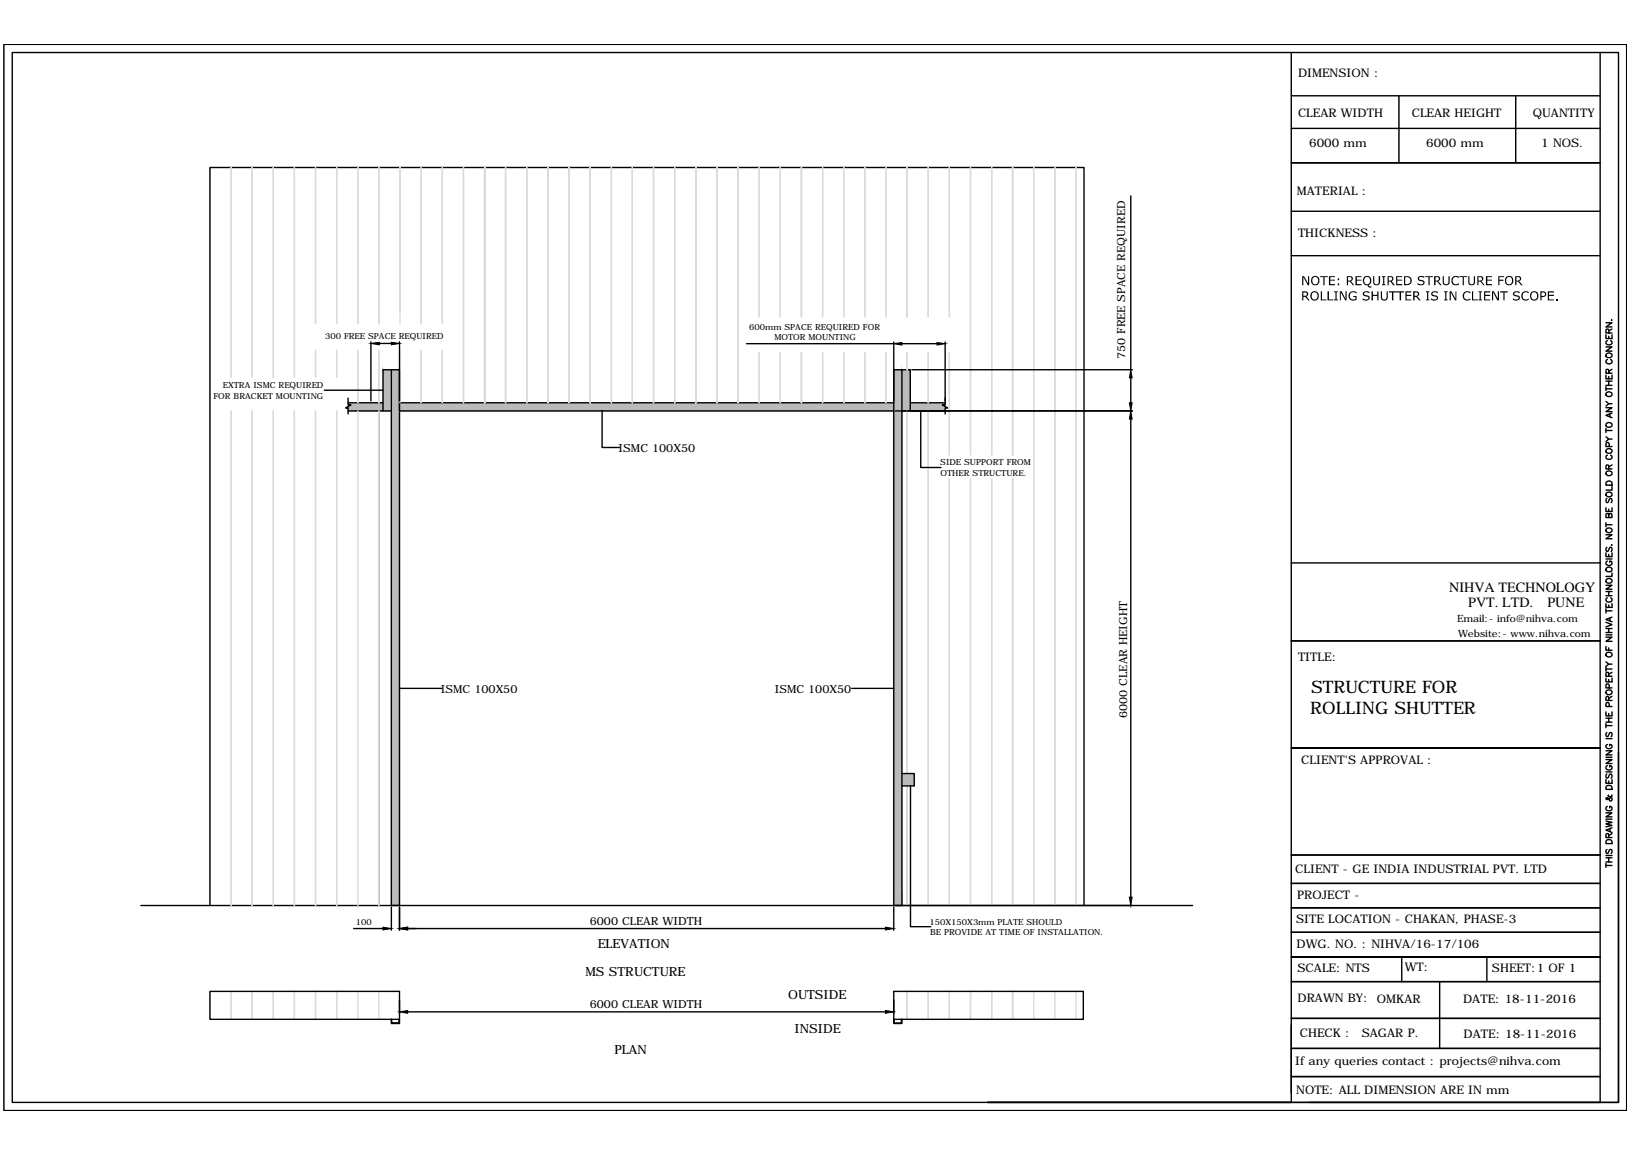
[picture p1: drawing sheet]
<svg xmlns="http://www.w3.org/2000/svg" width="297mm" height="210mm" viewBox="0 0 297 210" stroke-linecap="round" stroke-linejoin="round" font-family="sans-serif">
<!-- layer: 0 -->
<g fill="#bababa" stroke="#bababa" stroke-width=".18">
<path d="M71.2 67.3v97.4h1.5zM71.2 67.3h1.5v97.4z"/>
<path d="M69.7 67.3v6h1.5zM69.7 67.3h1.5v6z"/>
<path d="M63.4 73.3v.3h6.3zM63.4 73.3h6.3v.3z"/>
<path d="M62.9 74.2h6.8l-5.8-.6zM63.9 73.6h5.8v.6z"/>
<path d="M69.7 73.3v1.4h1.5zM69.7 73.3h1.5v1.4z"/>
<path d="M63.4 74.2v.5h6.3zM63.4 74.2h6.3v.5z"/>
<path d="M72.7 73.3v1.4h90zM72.7 73.3h90v1.4z"/>
<path d="M162.7 67.3v97.4h1.5zM162.7 67.3h1.5v97.4z"/>
<path d="M164.2 67.3v6h1.5zM164.2 67.3h1.5v6z"/>
<path d="M165.7 73.3v.3h6.3zM165.7 73.3h6.3v.3z"/>
<path d="M164.2 73.3v.3h1.5zM164.2 73.3h1.5v.3z"/>
<path d="M165.7 73.6v.6h6.8zM165.7 73.6h5.8l1 .6z"/>
<path d="M164.2 73.6v.6h1.5zM164.2 73.6h1.5v.6z"/>
<path d="M165.7 74.2v.5h6.3zM165.7 74.2h6.3v.5z"/>
<path d="M164.2 74.2v.5h1.5zM164.2 74.2h1.5v.5z"/>
<path d="M164.2 140.7v2.2h2.2zM164.2 140.7h2.2v2.2z"/>
</g>
<g fill="none" stroke="#000" stroke-width=".25">
<path d="M.7 8.1h295.4v193.9h-295.4zM2.2 9.6h292.4v190.9h-292.4zM235 9.6v190.9h56.2v-190.9M235 17.4h56.2M254.6 17.4v12.2M275.9 17.4v12.2M205.8 35.6v31.7M235 29.6h56.2M235 23.4h56.2M235 38.4h56.2M235 46.5h56.2M292.3 58.7h1.1l-1.1 .8h1.1"/>
<path d="M293.3 58.2h.1M293.4 59.8l-.6 .4M59 71h10.7M63.4 72.4v1.2h.5l-1 .6h.5v1.1M63.4 73.3h6.3M63.4 74.7h6.3M67.5 62.2v10.7M68.9 74.7v90M69 62.5h2.2M71.2 67.3h1.5v97.4h-1.5zM71.2 67.3h-1.5v7.4h1.5M72.7 67.3v7.4h90"/>
<path d="M72.7 73.3h90M72.7 62.2v10.7M109.6 74.7v6.7h3.1M135.9 62.5h26.8M162.7 62.2v102.5h1.5v-97.4h-1.5M163 74.7h43.1M164.2 67.3h1.5v7.4h-1.5M164.2 62.5h6.3M165.7 73.3h6.3M166 67.3h40.1M167.6 74.7v10.3h3.7M172 72.4v1.2h-.5l1 .6h-.5v1.1"/>
<path d="M172 62.2v10.7M205.8 68.7v4.6M205.8 76.2v87M292.3 74.2h1.1l-1.1 .7h1.1M292.3 68.2v.7h1.1v-.7M292.3 63.1h1.1l-1.1 .8h1.1M292.3 60.9v.7h1.1v-.7M292.3 70.3v.8M292.3 77.9v.8M292.3 79.4l.5 .5M292.3 78.3h1.1M292.3 73l.5 .4"/>
<path d="M292.3 70.7h1.1M292.3 70.1h1.1M292.3 69.3h1.1M292.3 77.1a.52 .52 0 0 1 .8-.2 .52 .52 0 0 1 .1 .7 .54 .54 0 0 1-.6 .1 .54 .54 0 0 1-.3-.6zM292.3 71.5a.56 .56 0 0 1 .7-.2 .56 .56 0 0 1 .4 .6 .56 .56 0 0 1-.7 .2 .56 .56 0 0 1-.4-.6zM292.3 64.4a.56 .56 0 0 1 .7-.2 .56 .56 0 0 1 .4 .6 .56 .56 0 0 1-.7 .3 .56 .56 0 0 1-.4-.7zM292.6 65.4a.45 .45 0 0 0-.3 .6 .45 .45 0 0 0 .7 .2 .42 .42 0 0 0 .4-.3 .42 .42 0 0 0-.3-.5M292.6 62a.39 .39 0 0 0-.3 .4 .39 .39 0 0 0 .4 .3h.3a.39 .39 0 0 0 .4-.3 .39 .39 0 0 0-.3-.4M292.8 67.9v-.6l-.4-.1-.1 .7h1.1M292.8 60.6v-.7h-.4l-.1 .7h1.1M292.8 61.2v.4M292.8 68.5v.4"/>
<path d="M292.8 69.3v.8M293 75.3v.5M293.4 79.9h-.6l-.5 .4M293.4 75.1l-1.1 .5 1.1 .4M293.4 73.4h-.6l-.5 .5M293.4 67.2l-.6 .3M292.3 97.3h1.1l-1.1 .7h1.1M292.3 92.4v.6h1.1v-.6M292.3 95.1v.7M292.3 95.4h1.1M292.3 96.3a.56 .56 0 0 1 .7-.3 .56 .56 0 0 1 .4 .7 .56 .56 0 0 1-.7 .2 .56 .56 0 0 1-.4-.6zM292.3 89.7a.56 .56 0 0 1 .7-.2 .56 .56 0 0 1 .4 .7 .56 .56 0 0 1-.7 .2 .56 .56 0 0 1-.4-.7z"/>
<path d="M292.3 87.7a.62 .62 0 0 1 1.1 .2v.4h-1.1zM292.3 85.9a.56 .56 0 0 1 .7-.3 .56 .56 0 0 1 .4 .7 .56 .56 0 0 1-.7 .2 .56 .56 0 0 1-.4-.6zM292.3 81.8a.52 .52 0 0 1 .8-.2 .52 .52 0 0 1 .1 .8 .54 .54 0 0 1-.6 0 .54 .54 0 0 1-.3-.6zM292.5 99.6l-.2 .2v.4l.2 .1 .2-.1 .3-.6h.2l.2 .2-.2 .5M292.5 90.7l-.2 .3v.3l.2 .1h.2l.2-.6 .3-.1 .2 .3-.2 .4M292.6 82.8a.39 .39 0 0 0-.3 .4 .39 .39 0 0 0 .4 .4h.3a.39 .39 0 0 0 .4-.4 .39 .39 0 0 0-.3-.4M292.8 93.7l.2-.3 .3 .1 .1 .2v.4h-1.1l.1-.6h.4v.6M292.8 85.3v-.6l-.4-.1-.1 .7h1.1M292.8 92.6v.4M292.9 81.2l-.1-.6-.4-.1-.1 .7h1.1M293.3 99.1h.1M293.4 88.5v.6h-1.1"/>
<path d="M293.4 84.6l-.6 .3M235 116.6h56.2M235 102.4h56.2M292.3 117.6v.7h1.1M292.3 115.9h1.1l-1.1 .8h1.1M292.3 113.2l1.1 .4-1.1 .4M292.3 109.8v.7h1.1v-.7M292.3 106.5h1.1l-1.1 .7h1.1M292.3 100.6v.6h1.1v-.6M292.3 110.7v.8M292.3 115.5h1.1M292.3 115h1.1"/>
<path d="M292.3 114.3h1.1M292.3 111.1h1.1M292.3 108.4h1.1M292.3 107.6h1.1M292.3 101.7h1.1M292.3 118.9a.56 .56 0 0 1 .7-.3 .56 .56 0 0 1 .4 .7 .56 .56 0 0 1-.7 .2 .56 .56 0 0 1-.4-.6zM292.3 105.4a.52 .52 0 0 1 .8-.2 .52 .52 0 0 1 .1 .8 .54 .54 0 0 1-.6 0 .54 .54 0 0 1-.3-.6zM292.3 103.4a.56 .56 0 0 1 .7-.2 .56 .56 0 0 1 .4 .6 .56 .56 0 0 1-.7 .2 .56 .56 0 0 1-.4-.6zM292.6 108.7a.39 .39 0 0 0-.3 .5 .39 .39 0 0 0 .4 .3h.3a.39 .39 0 0 0 .4-.3 .39 .39 0 0 0-.3-.5M292.6 102.1a.45 .45 0 0 0-.3 .6 .45 .45 0 0 0 .7 .2 .4 .4 0 0 0 .4-.4 .4 .4 0 0 0-.4-.4v.2M292.8 100.8v.4M292.8 107.6v.8"/>
<path d="M292.8 110.1v.4M292.8 114.3v.7M292.8 117.8v.5M293 112.4v.5M293.4 112.3l-1.1 .4 1.1 .4M293.4 104.2v.6h-1.1M72.7 125.2h7.7M155 125.2h7.7M291.2 136h-56.2h56.2M292.3 138.2h1.1l-1.1 .7h1.1M292.3 136.6h1.1l-1.1 .7h1.1M292.3 129.5v.7h1.1v-.7"/>
<path d="M292.3 123.3v.7h1.1v-.7M292.3 121.3v.8M292.3 131.6v.8M292.3 137.7h1.1M292.3 134.4h1.1M292.3 132h1.1M292.3 131.3h1.1M292.3 130.6h1.1M292.3 121.7h1.1M292.3 120.4l.5 .4M292.3 125.7a.56 .56 0 0 1 .7-.2 .56 .56 0 0 1 .4 .6 .56 .56 0 0 1-.7 .3 .56 .56 0 0 1-.4-.7zM292.5 133.3l-.2 .2 .2 .5 .2-.1 .3-.6h.4v.4l-.2 .3"/>
<path d="M292.6 139.3a.45 .45 0 0 0-.3 .6 .45 .45 0 0 0 .7 .2 .4 .4 0 0 0 .4-.4 .4 .4 0 0 0-.4-.4v.2M292.6 135.4a.39 .39 0 0 0-.3 .5 .39 .39 0 0 0 .4 .3h.3a.38 .38 0 0 0 .4-.4 .38 .38 0 0 0-.4-.4v.3M292.8 127.4v-.6l-.3-.2-.2 .2v.6h1.1M292.8 123v-.6l-.4-.1-.1 .7h1.1M292.8 123.6v.4M292.8 129.8v.4M292.8 130.6v.7M292.9 128.5l-.1-.6-.4-.1-.1 .7h1.1M292.9 125.1l-.1-.6-.4-.1-.1 .7h1.1M293.4 120.8h-.6l-.5 .4M293.4 126.6l-.6 .4M293.4 122.3l-.6 .3"/>
<path d="M294.6 136.8v63.7h-56.3M164.2 140.7h2.2v2.2h-2.2M165.7 142.9v25.7h3.7M235 155.5h56.2M292.3 149.3l1.1 .3-1.1 .2 1.1 .3-1.1 .3M292.3 147.9h1.1l-1.1 .7h1.1M292.3 141.8v.7h1.1v-.7M292.3 157.4h1.1M292.3 157v.8M292.3 156.8h1.1M292.3 156h1.1M292.3 155.6h1.1"/>
<path d="M292.3 149h1.1M292.3 140.4h1.1M292.3 152.9a.6 .6 0 0 1 .8-.1 .6 .6 0 0 1 .3 .6h-1.1zM292.3 143.1a.6 .6 0 0 1 .8-.2 .6 .6 0 0 1 .3 .7h-1.1zM292.5 154.5l-.2 .3 .2 .4 .2-.1 .3-.6 .4 .1v.4l-.2 .2M292.5 140.8l-.2 .2v.4l.2 .1h.2l.3-.7h.2l.2 .2-.2 .5M292.6 146.7a.46 .46 0 0 0-.3 .6 .46 .46 0 0 0 .7 .2 .4 .4 0 0 0 .4-.4 .4 .4 0 0 0-.4-.4v.3M292.8 144.6l-.1 .2 .4 .1a.38 .38 0 0 1 .3 .4 .38 .38 0 0 1-.3 .4l-.4-.6h-.4v.3a.96 .96 0 0 0 1.1-.7l-.1-.1M292.8 152.3v-.6h-.4l-.1 .6h1.1M292.8 142.1v.4M292.8 156v.8M293 150.7v.5"/>
<path d="M293.4 150.6l-1.1 .4 1.1 .4M293.4 151.6l-.6 .4M25.6 164.7h191.5M38.2 164.7v-134.2h159.1v134.2M64.4 168.9h5.3M71.2 165v4.2M72.7 165v4.2M74.2 168.9h86.9M162.7 165v4.2M235 160.7h56.2M235 165.1h56.2M235 169.6h56.2"/>
<path d="M235 178.5h56.2M255.1 174.1v4.4M262 178.5v12.2M270.6 174.1v4.4M291.2 174.1h-56.2h56.2M72.6 185.4v.7h-1.3l-.1-.7v.8h1.5v-.8h-34.5v-5.1h34.5v5.1M74.2 184.1h86.9M162.7 185.4v.8h1.5v-.8M162.7 180.3h34.5v5.1h-34.5zM162.8 185.4v.7h1.3v-.7M235 185.2h56.2M235 190.7h56.2"/>
<path d="M235 195.8h56.2M179.7 200.5h55.3h-55.3"/>
</g>
<g fill="none" stroke="#dbdbdb" stroke-width=".25">
<path d="M42.1 30.5v38.1M45.9 30.5v38.1M49.7 30.5v38.1M53.6 30.5v38.1M57.4 30.5v28.4M61.3 30.5v28.4M65.1 30.5v28.4M68.9 30.5v28.4M76.7 30.5v28.4M80.5 30.5v28.4M84.4 30.5v42.8v-42.8M88.2 30.5v42.8z"/>
<path d="M92 30.5v42.8v-42.8M95.9 30.5v42.8v-42.8M99.7 30.5v42.8v-42.8M103.6 30.5v42.8v-42.8M107.4 30.5v42.8zM111.3 30.5v42.8v-42.8M115.1 30.5v42.8v-42.8M118.9 30.5v42.8v-42.8M122.8 30.5v42.8v-42.8M126.6 30.5v42.8zM130.5 30.5v42.8v-42.8M134.4 30.5v42.8v-42.8"/>
<path d="M138.2 30.5v27.1M142 30.5v27.1M145.9 30.5v27.1M149.7 30.5v27.1M153.6 30.5v27.1M157.4 30.5v27.1M161.2 30.5v27.1M165.1 30.5v27.1M168.9 30.5v27.1M172.8 30.5v27.1M176.6 30.5v52.2M180.5 30.5v52.2"/>
<path d="M184.3 30.5v52.2M188.2 30.5v134.2M192 30.5v134.2M195.9 30.5v134.2M72.8 56.3v-25.8v28.4M42.1 74.7v90M45.9 74.7v90M49.7 74.7v90M53.6 74.7v90M57.4 63.7v4.9M57.4 74.7v90M61.3 63.7v4.9"/>
<path d="M61.3 74.7v90M65.1 63.7v9.6M65.1 74.7v90M68.9 63.7v9.6M68.9 74.7v90M72.8 63.7v9.6M76.7 63.7v9.6M80.5 63.7v9.6M138.2 64.2v9.1M142 64.2v9.1M145.9 64.2v9.1M149.7 64.2v9.1"/>
<path d="M153.6 64.2v9.1M157.4 64.2v9.1M161.2 64.2v9.1M165.1 64.2v3.1M165.1 74.7v66M168.9 64.2v9.1M168.9 74.7v90M172.8 64.2v18.5M172.8 87.1v77.6M176.6 87.1v77.6M180.5 87.1v77.6M184.3 87.1v77.6"/>
<path d="M165.1 142.9v21.8M42.1 180.3v5.1M45.9 180.3v5.1M49.7 180.3v5.1M53.6 180.3v5.1M57.4 180.3v5.1M61.3 180.3v5.1M65.1 180.3v5.1M68.9 180.3v5.1M165.1 180.3v5.1M168.9 180.3v5.1M172.8 180.3v5.1"/>
<path d="M176.6 180.3v5.1M180.5 180.3v5.1M184.3 180.3v5.1M188.2 180.3v5.1M192 180.3v5.1M195.9 180.3v5.1"/>
</g>
<g fill="#000" stroke="#000" stroke-width=".18">
<path d="M67.5 62.5l1.5-.2v.4zM71.2 62.3l1.5 .2-1.5 .2zM162.7 62.5l1.5-.2v.5zM170.5 62.3l1.5 .2-1.5 .3zM205.8 74.7l.3 1.5h-.5zM205.6 73.3h.5l-.3 1.4zM205.8 67.3l.3 1.4h-.5zM69.7 168.6l1.5 .3-1.5 .2zM72.7 168.9l1.5-.3v.5zM161.1 168.6l1.6 .3-1.6 .2zM205.6 163.2h.5l-.3 1.5zM72.7 184.1l1.5-.3v.5z"/>
<path d="M161.1 183.8l1.6 .3-1.6 .2z"/>
</g>
<g fill="#000">
<path d="M237 50.2h.3l.8 1.3v-1.3h.2v1.7h-.3l-.8-1.5v1.5h-.2zM240.4 53h.2v1.5h.8v.1h-1zM240.3 50.2h1.4v.2h-.6v1.5h-.2v-1.5h-.6zM241.6 53h.3v1.5h.8v.1h-1.1zM241.9 50.2h1.1v.2h-.9v.5h.9v.1h-.9v.7h.9v.2h-1.1zM242.8 53h.7v.2h-.2v1.3h.2v.1h-.7v-.1h.3v-1.3h-.3zM243.9 53h.3l.7 1.3v-1.3h.2v1.6h-.3l-.8-1.4v1.4h-.1zM245.6 53.3l.4-.3 .9 .1v.3l-.4-.2h-.6l-.2 .4v.4l.4 .5h.5l.1-.1v-.4h-.4v-.2h.6v.7l-.4 .2-.7-.1-.4-.7zM246.7 50.2h1.1v.2h-.8v.5h.8v.1h-.8v.7h.8v.2h-1.1zM248.1 53.2l.3-.2h.6l.2 .1v.2l-.5-.1a.31 .31 0 0 0-.4 .3 .31 .31 0 0 0 .4 .2l.4 .1a.59 .59 0 0 1 0 .8 .59 .59 0 0 1-.8 0h-.3v-.3l.5 .2a.34 .34 0 0 0 .6-.3 .34 .34 0 0 0-.5-.3l-.5-.2zM249.6 53h.3v.6h.8v-.6h.2v1.6h-.2v-.8h-.8v.8h-.3zM249.9 50.2h.2l.1 1.3 .4 .2a.39 .39 0 0 0 .3-.5v-1h.3l-.1 1.5-.3 .2-.7-.1-.2-.3z"/>
<path d="M251.5 50.2h.7v.2h-.2v1.3h.2v.2h-.7v-.2h.2v-1.3h-.2zM251.3 53h.2l.1 1.2a.42 .42 0 0 0 .5 .3 .42 .42 0 0 0 .3-.5v-1h.2l-.1 1.3-.2 .3-.5 .1a.57 .57 0 0 1-.5-.7zM252.8 53h1.4v.2h-.6v1.4h-.2v-1.4h-.6zM254.1 50.2h1.1v.2h-.9v.5h.9v.1h-.9v.7h.9v.2h-1.1zM254.2 53h1.4v.2h-.6v1.4h-.3v-1.4h-.5zM255.8 53h1.1v.2h-.9v.4h.9v.2h-.9v.7h.9v.1h-1.1zM258.1 50.4l.4-.2h.4l.3 .1v.3l-.3-.2h-.3a.28 .28 0 0 0-.3 .3 .28 .28 0 0 0 .4 .2l.3 .1a.5 .5 0 0 1 .2 .7 .5 .5 0 0 1-.7 .2l-.5-.1v-.3l.5 .2h.3a.27 .27 0 0 0 .3-.3 .27 .27 0 0 0-.4-.2l-.6-.3zM259.5 53h.7v.2h-.2v1.3h.2v.1h-.7v-.1h.2v-1.3h-.2zM259.4 50.2h1.4v.2h-.6v1.5h-.2v-1.5h-.6zM260.5 53.2l.3-.2h.6l.3 .1v.2l-.6-.1a.31 .31 0 0 0-.4 .3 .31 .31 0 0 0 .5 .2l.5 .2v.4l-.3 .3-.5 .1-.4-.1v-.3l.5 .2a.34 .34 0 0 0 .5-.3 .34 .34 0 0 0-.5-.3l-.5-.2zM262.8 53h.7v.2h-.2v1.3h.2v.1h-.7v-.1h.2v-1.3h-.2zM262.6 50.2h.2v1.2a.42 .42 0 0 0 .5 .3 .42 .42 0 0 0 .3-.5v-1h.2v1.2l-.1 .3-.2 .2-.7-.1-.2-.4z"/>
<path d="M263.8 53h.4l.7 1.3v-1.3h.2v1.6h-.3l-.7-1.4v1.4h-.3zM264.4 50.4l.4-.2 .7 .1v.3l-.3-.2h-.5l-.3 .4v.5l.3 .3 .4 .1 .4-.2v.3l-.8 .1-.3-.2-.2-.4v-.6zM265.6 50.2h1.4v.2h-.6v1.5h-.2v-1.5h-.6zM266.4 53.2l.4-.2 .8 .1v.3l-.7-.2-.4 .4v.4l.2 .4 .6 .1 .3-.2v.3l-.7 .1-.5-.2-.2-.6zM267.2 50.2h.2v1.2a.41 .41 0 0 0 .5 .3 .41 .41 0 0 0 .4-.5v-1h.2l-.1 1.5-.3 .2-.7-.1-.2-.3zM267.9 53h.2v1.5h.9v.1h-1.1zM269.1 53h.6v.2h-.2v1.3h.2v.1h-.6v-.1h.2v-1.3h-.2zM270.1 53h1.1v.2h-.9v.4h.9v.2h-.9v.7h.9v.1h-1.1zM270.5 50.2h1.1v.2h-.9v.5h.9v.1h-.9v.7h.9v.2h-1.1zM271.6 53h.3l.7 1.3v-1.3h.2v1.6h-.3l-.7-1.4v1.4h-.2zM272.7 50.2h1.1v.2h-.9v.5h.7v.2h-.7v.8h-.2zM273 53h1.4v.2h-.6v1.4h-.2v-1.4h-.6z"/>
<path d="M275.4 53.2l.3-.2h.6l.3 .1v.2l-.4-.1a.32 .32 0 0 0-.5 0 .32 .32 0 0 0 .1 .5l.6 .1a.53 .53 0 0 1 .1 .7 .53 .53 0 0 1-.7 .2l-.4-.1v-.3l.6 .2a.31 .31 0 0 0 .4-.3 .31 .31 0 0 0-.4-.3l-.6-.2zM277.1 53.2l.3-.2 .8 .1v.3l-.3-.2h-.4l-.4 .3 .2 .8 .6 .2 .3-.2v.3l-.7 .1-.4-.3-.2-.4zM281.7 53h1.1v.2h-.9v.4h.9v.2h-.9v.7h.9v.1h-1.1zM283.2 54.3h.2v.3h-.2z"/>
<path d="M237 53h.7l.3 .2 .1 .5-.3 .2 .6 .7h-.3l-.5-.6h-.4v.6h-.2zM237.2 53.2v.6h.3a.3 .3 0 0 0 .4-.3 .3 .3 0 0 0-.4-.3z"/>
<path d="M238.6 53.3l.6-.4 .5 .2 .3 .4-.1 .8-.5 .4-.7-.2-.2-.5zM239 53.2l-.3 .3 .1 .7 .3 .3h.4l.3-.5v-.5l-.4-.3z"/>
<path d="M238.7 50.5l.5-.3h.4l.4 .2 .1 .4v.5l-.2 .5-.8 .1-.4-.3-.1-.3zM239.1 50.4l-.2 .3v.8l.4 .2h.3l.3-.3v-.7l-.3-.3z"/>
<path d="M243.5 50.6h.2v.4h-.2zM243.5 51.5h.2v.4h-.2z"/>
<path d="M245.1 50.2l.8 .1a.47 .47 0 0 1 .3 .4 .47 .47 0 0 1-.3 .5l.6 .7h-.3l-.5-.7h-.4v.7h-.2zM245.3 50.4v.6h.5a.31 .31 0 0 0 .2-.4 .31 .31 0 0 0-.4-.2z"/>
<path d="M248.2 50.5l.4-.3h.4l.4 .2 .2 .4v.5l-.2 .3a.26 .26 0 0 0-.2 .4 .26 .26 0 0 0 .4 .1v.2h-.4l-.3-.2v-.2l-.6-.1-.2-.5zM248.6 50.4l-.3 .6 .1 .5 .3 .2h.4l.2-.3v-.7l-.3-.3z"/>
<path d="M252.5 50.2h.8l.3 .2v.5l-.3 .3 .6 .7h-.3l-.5-.7h-.3v.7h-.3zM252.8 50.4v.6h.2a.33 .33 0 0 0 .4-.3 .33 .33 0 0 0-.4-.3z"/>
<path d="M255.6 50.2h.8l.3 .2 .2 .8-.2 .5-.3 .1-.8 .1zM255.8 50.4v1.3l.6-.1 .3-.3v-.6l-.5-.3z"/>
<path d="M257.2 53h.7l.4 .2v.5l-.3 .2 .6 .7h-.3l-.5-.6h-.3v.6h-.3zM257.5 53.2v.6h.2a.3 .3 0 0 0 .4-.3 .3 .3 0 0 0-.4-.3z"/>
<path d="M261 50.2h.8l.2 .2 .1 .4-.3 .4 .6 .7h-.3l-.5-.7h-.3v.7h-.3zM261.3 50.4v.6h.3a.32 .32 0 0 0 .3-.3 .32 .32 0 0 0-.4-.3z"/>
<path d="M268.9 50.2l.8 .1a.47 .47 0 0 1 .3 .4 .47 .47 0 0 1-.4 .5l.6 .7h-.2l-.6-.7h-.3v.7h-.2zM269.1 50.4v.6h.4a.31 .31 0 0 0 .2-.4 .31 .31 0 0 0-.3-.2z"/>
<path d="M274.1 50.4l.4-.2h.4l.4 .2 .1 .8-.2 .6-.8 .1-.3-.3-.2-.9zM274.3 50.5l-.2 .3 .1 .6 .4 .3 .4-.1 .2-.3-.1-.7-.3-.2z"/>
<path d="M275.8 50.2h.7l.3 .2v.5l-.3 .3 .6 .7h-.3l-.5-.7h-.3v.7h-.2zM276 50.4v.6h.4a.31 .31 0 0 0 .2-.4 .31 .31 0 0 0-.3-.2z"/>
<path d="M278.6 53.2l.4-.2 .3-.1 .3 .1 .3 .3 .1 .6-.2 .6-.8 .2-.3-.2-.2-.7zM279 53.2l-.3 .4v.5l.2 .3 .5 .1 .4-.4-.1-.6-.3-.3z"/>
<path d="M280.4 53h.6a.49 .49 0 0 1 .4 .6 .49 .49 0 0 1-.5 .4h-.3v.6h-.2zM280.6 53.2v.6h.4a.32 .32 0 0 0 .2-.4 .32 .32 0 0 0-.4-.2z"/>
</g>
<g font-size="3.1">
<text x="238.5" y="129.9">ROLLING SHUTTER</text>
<text x="238.6" y="126.1">STRUCTURE FOR</text>
</g>
<g font-size="2.6">
<text x="263.8" y="107.7">NIHVA TECHNOLOGY</text>
<text x="267.2" y="110.4">PVT. LTD.</text>
<text x="281.6" y="110.4">PUNE</text>
</g>
<g font-size="2.3">
<text x="108.8" y="172.5">ELEVATION</text>
<text x="106.5" y="177.6">MS STRUCTURE</text>
<text x="143.5" y="181.6">OUTSIDE</text>
<text x="111.8" y="191.8">PLAN</text>
<text x="144.6" y="187.9">INSIDE</text>
</g>
<g font-size="2.2">
<text x="236.2" y="14">DIMENSION :</text>
<text x="236.2" y="21.4">CLEAR WIDTH</text>
<text x="256.9" y="21.4">CLEAR HEIGHT</text>
<text x="279" y="21.4">QUANTITY</text>
<text x="238.3" y="26.7">6000 mm</text>
<text x="259.6" y="26.7">6000 mm</text>
<text x="280.5" y="26.7">1 NOS.</text>
<text x="236" y="35.4">MATERIAL :</text>
<text x="236.2" y="43">THICKNESS :</text>
<text x="236.2" y="120.2">TITLE:</text>
<text x="236.8" y="138.9">CLIENT'S APPROVAL :</text>
<text x="235.7" y="158.8">CLIENT - GE INDIA INDUSTRIAL PVT. LTD</text>
<text x="235.9" y="168">SITE LOCATION - CHAKAN, PHASE-3</text>
<text x="236.1" y="163.6">PROJECT -</text>
<text x="236" y="172.4">DWG. NO. : NIHVA/16-17/106</text>
<text x="236.2" y="176.7">SCALE: NTS</text>
<text x="255.7" y="176.6">WT:</text>
<text x="271.6" y="176.7">SHEET:1 OF 1</text>
<text x="236.2" y="182.3">DRAWN BY: OMKAR</text>
<text x="266.3" y="182.5">DATE: 18-11-2016</text>
<text x="236.6" y="188.6">CHECK :</text>
<text x="247.8" y="188.5">SAGAR P.</text>
<text x="266.4" y="188.9">DATE: 18-11-2016</text>
<text x="235.7" y="193.8">If any queries contact : projects@nihva.com</text>
<text x="235.9" y="199">NOTE: ALL DIMENSION ARE IN mm</text>
</g>
<g font-size="2">
<text x="204.8" y="65.3" transform="rotate(-90 204.8 65.3)">750 FREE SPACE REQUIRED</text>
<text x="112.6" y="82.2">ISMC 100X50</text>
<text x="80.2" y="126">ISMC 100X50</text>
<text x="141" y="126">ISMC 100X50</text>
<text x="205.1" y="130.6" transform="rotate(-90 205.1 130.6)">6000 CLEAR HEIGHT</text>
<text x="107.3" y="168.3">6000 CLEAR WIDTH</text>
<text x="107.3" y="183.4">6000 CLEAR WIDTH</text>
</g>
<g font-size="1.8">
<text x="265.2" y="113.2">Email:- info@nihva.com</text>
<text x="265.4" y="115.9">Website:- www.nihva.com</text>
</g>
<g font-size="1.5">
<text x="59.2" y="61.6">300 FREE SPACE REQUIRED</text>
<text x="136.4" y="60">600mm SPACE REQUIRED FOR</text>
<text x="141" y="61.9">MOTOR MOUNTING</text>
<text x="40.5" y="70.6">EXTRA ISMC REQUIRED</text>
<text x="38.8" y="72.5">FOR BRACKET MOUNTING</text>
<text x="171.1" y="84.6">SIDE SUPPORT FROM</text>
<text x="171.2" y="86.5">OTHER STRUCTURE.</text>
<text x="64.8" y="168.3">100</text>
<text x="169.2" y="168.2">150X150X3mm PLATE SHOULD</text>
<text x="169.3" y="170.1">BE PROVIDE AT TIME OF INSTALLATION.</text>
</g>
</svg>
